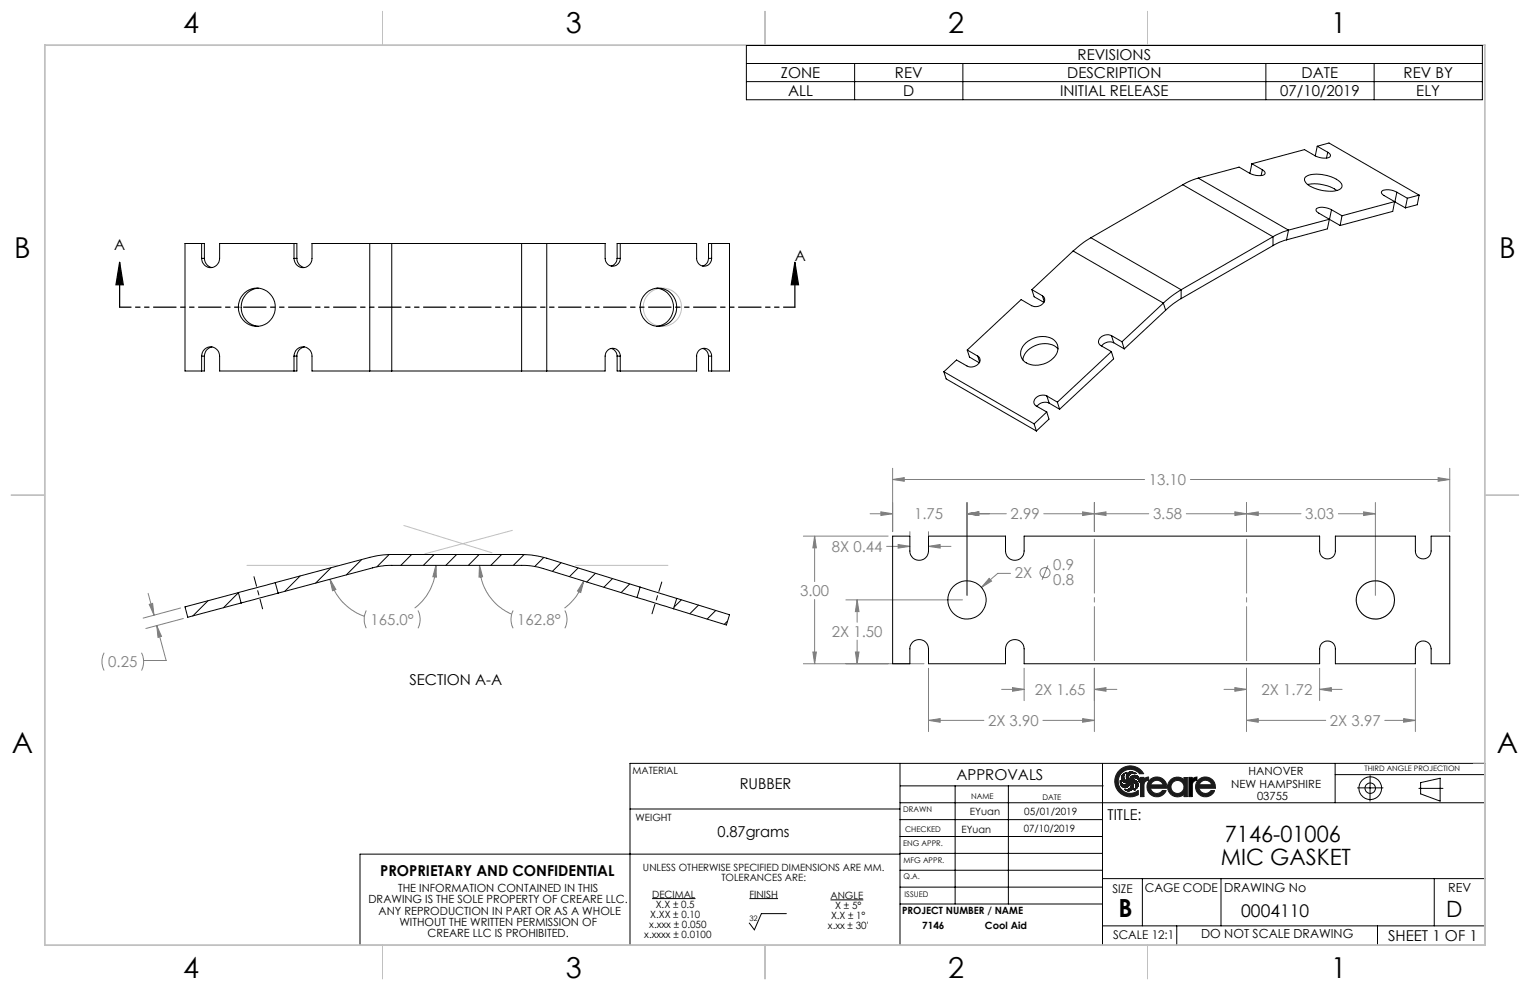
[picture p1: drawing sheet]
<svg xmlns="http://www.w3.org/2000/svg" width="432mm" height="279mm" viewBox="0 0 432 279" stroke-linecap="round" stroke-linejoin="round" font-family="sans-serif">
<g fill="none" stroke="#000" stroke-width=".28">
<path d="M254 215.4v51.3M311.2 215.4v51.3M376.8 215.5v11.1M376.8 218.6h42.1M386.7 218.9l-.1 7.2M419.1 215.4h-241.3v51.3M177.8 228.3h76.2M254 226.6h165.1M254 236.1h57.2M254 231.3h57.2M254.1 221.8h57.3M269.6 221.8v33.3"/>
<path d="M284.6 221.8v33.3M383.1 222.4h7.2M400.4 222.5h6.8M400.9 220.9l5.5-1.3v6.5l-5.5-2.1zM221.9 257.8h-7l-2 4.6-1.4-1.9M254 250.4h57.2M254 255.1h57.1M254 241.1h-152.4v25.6M254 240.8h57.2M254 245.6h57.2M311.2 248h107.9M322.4 248v13.3"/>
<path d="M344.6 248v13.3M404.8 248v13.3M311.2 261.3h107.9M332.1 261.3v5.4M388.8 261.3v5.4"/>
<circle cx="386.7" cy="222.4" r="3.2"/>
<circle cx="386.7" cy="222.5" r="1.47"/>
</g>
<g fill="none" stroke="#191924" stroke-width=".28">
<path d="M316.5 219.8l.1 .1M316.6 219.3l-.1 .1M316.7 218.9l-.1 1.1 .6 .7M316.7 218.9h.1M316.8 218.8h.1M317.1 219.3v.1M317.1 219.1v.1M317.2 219.6l.7 .8M317.2 218.8v.1M317.2 219.5v.2M317.2 218.9v.6M317.3 219.8v.1"/>
<path d="M317.3 218.5v.1M317.6 218.2l-.4 .6M317.6 218.1l-.9 .8M317.6 218.2h.1M317.6 218.1h.1M317.6 218.1v.1M317.9 219.5h.1M318 219.7v.1M318.1 218.4v.1M318.2 218.3l-.1 .1M318.2 218.3l.2-.2a1.64 1.64 0 0 1 1.9 .2M318.2 218.3l-.3 .6v.8l.7 .8"/>
<path d="M318.5 219.7h.1M318.5 219.3v.1M318.5 218v.1M318.5 219.1h.1M318.6 220h.1M318.6 218.9h.1M318.7 217.9h.1M318.7 218.7v.1M318.9 219.7h.1M319.1 217.8l-.1 .1M319.1 218.4h.1M319.2 219.9l-.2 .4"/>
<path d="M319.2 218.3h.1M319.3 219.9v-.1a1.32 1.32 0 0 1 2.1 .4l.2 .5M319.3 219.9h-.1M319.3 218.3h.1M319.4 219.7h.1M319.4 219v.1M319.5 217.8v.1M319.6 219.6h.1M319.7 217.9h.1M319.7 219.6h.1M319.8 218.9h.1M320.3 218.3l-.2-.1a1.29 1.29 0 0 0-1.4 .6 1.29 1.29 0 0 0 .1 1.5h-.1"/>
<path d="M320.3 218.3h.1M320.6 218.9l-.5-.1-.8 .3-.4 .5-.1 .7M320.6 219.6h.1M320.6 218.9h.1M320.7 218.9l.8 .9M320.8 219.6l.1 .1M321 219.7v.1M321.2 219.9l.1 .2M321.3 219.4h.1M321.4 219.5h.1M321.5 219.7l.1 1M321.6 218.4a3.4 3.4 0 0 0-4.8-.4 3.4 3.4 0 0 0-.4 4.8 3.4 3.4 0 0 0 4.9 .3v.1"/>
<path d="M321.6 218.4h1.2a4.4 4.4 0 0 0-6-1.7 4.4 4.4 0 0 0-1.6 6 4.4 4.4 0 0 0 6.1 1.5M322 219.4v5.4M322 219.4h.8v.3M324.2 219.4l-1.4 .3M324.2 219.4v.8M335.1 219.5l-.9-.1-.1 .5a2.81 2.81 0 0 0-3.8 .3 2.81 2.81 0 0 0 0 3.8 2.81 2.81 0 0 0 3.8 .3l.1 .5h.9v-5.3M335.5 219.5l.9-.1 .2 .4 1.2-.5v.9M335.5 219.5v5.2M316.2 220.4h.1M316.2 220.4v.9M316.2 220.4v.1M316.2 221.2l.3 .6 .9 .4 .6-.1 .7-.5"/>
<path d="M316.2 220.5l.6 .8 1.1 .2M316.3 221.4v.1M316.4 221h.1M316.5 221.7v.1M316.6 221.9h.1M316.7 220.1h.1M316.8 221.3l.1 .1M316.9 221.4h.1M317 220.5v.1M317 221.5h.1M317.1 220.6v.1M317.2 220.7h.1"/>
<path d="M317.2 220.7l.5 .2M317.3 221.5h.1M317.4 222.8h1M317.4 222.8h.1M317.4 222.8l.8 .4 1-.1M317.5 220.9h.6l.6-.2-.1 .2M317.6 222.2h.1M317.7 220.3h.1M317.9 220.4v.1M317.9 220.5h.7M318.3 222h-.1M318.3 220.9h.1"/>
<path d="M318.4 221.3h-.1M318.4 221.9l-.1 .1M318.4 222.8h-.1M318.6 221v.1M318.6 220.5h.1M318.6 220.9l-.8 .6M318.7 221.7h-.1M318.8 221.5h.1M318.8 222.6h-.1M318.8 223.2h.1M318.9 223.1h.1M318.9 221.1v.1"/>
<path d="M318.9 220.7h.1M318.9 220.7l-.2 .9M319 220.7l.2 .4v.8l-.2 .5-.6 .4M319 220.3a1.38 1.38 0 0 1 1.9 .4M319.1 222.3h-.1M319.1 220.5v.1M319.2 221v.1M319.2 222.1h-.1M319.2 222h.1M319.2 223v.1M319.2 221.2h.1M319.4 222.8v.1"/>
<path d="M319.6 221h.1M319.6 222.7h-.1M319.6 220.5l.1 .1M319.7 222.6l-.5 .4M319.7 221.1h.1M319.7 222.6h.1M319.7 222.4v.2M319.8 222.4h-.1M319.8 221.4h.1M319.8 222.2v.2M319.9 220.7h.1M320 220.7l.1 .1"/>
<path d="M320.1 222.9h.1M320.1 222.8v.1M320.1 220.2h.1M320.3 220.9l-.5-.3h-.7h.1a1.39 1.39 0 0 1 .6 1.7M320.3 220.9v.1M320.3 221l.3 .4v.7M320.4 222.5h.1M320.5 220.3h.1M320.5 222.3l-.4 .6M320.5 222.2v.1M320.6 221.5v.1M320.6 222.1l-.1 .1"/>
<path d="M320.6 222v.1M320.9 220.7l.3 .5M321 220.7v.1M321 222.2v.1M321.1 220.9h.1M321.1 221.9l-.4 .6-.6 .4M321.1 221v.9M321.2 221.8l-.1 .1M321.3 223.2v1M321.3 220.1v.1M321.6 220.7h.1M321.6 220.6h.1"/>
<path d="M324.2 220.2a1.47 1.47 0 0 0-1.3 1.2v3.4h-.9M324.7 221.5a1.83 1.83 0 0 1 1.8-1.3 1.83 1.83 0 0 1 1.7 1.3M324.7 221.5h3.5M324.8 222.5h-.1a1.86 1.86 0 0 0 1.5 1.4 1.86 1.86 0 0 0 1.9-.8h.9M324.8 222.5h4.4a2.8 2.8 0 0 0-3.3-3.1 2.8 2.8 0 0 0-1.9 4.1 2.8 2.8 0 0 0 4.5 .5l.6-.8-.1-.1M335.5 224.7l.9 .1M336.5 224.7l-.1 .1M336.5 221.4v3.3M337.8 220.2a1.47 1.47 0 0 0-1.3 1.2M338.4 222.5a1.88 1.88 0 0 0 1.5 1.4 1.88 1.88 0 0 0 1.9-.8M338.4 222.5h4.5a2.79 2.79 0 0 0-3.1-3.1 2.79 2.79 0 0 0-2.3 3.7 2.79 2.79 0 0 0 4.2 1.4l1.1-1.3-1-.1M339 220.7a1.8 1.8 0 0 1 2.9 .8h-3.4z"/>
<circle cx="332.3" cy="222.1" r="1.83"/>
</g>
<path d="M415.8 215.4h3.3v51.3h-317.5" fill="none" stroke="#808080" stroke-width=".28"/>
<path d="M108 3.2v9.5M215.9 3.2v9.5M323.8 3.2v9.5M3.1 139.7h9.6M419.1 139.7h9.5M108 266.7v9.6M215.9 266.7v9.6M323.8 266.7v9.6" fill="none" stroke="#c0c0c0" stroke-width=".28"/>
<path d="M12.7 12.7h406.4v254h-406.4z" fill="none" stroke="#c0c0c0" stroke-width=".5"/>
<path d="M335.6 219.4h.8l.2 .4 1.2-.5v.9l-.9 .4-.4 .7-.1 3.5h-.9z" fill-rule="evenodd" fill="#000"/>
<g fill="#191924">
<path d="M316.1 217.3a4.3 4.3 0 0 0-.6 5.8 4.3 4.3 0 0 0 5.8 1.1l-.1-1.1a3.4 3.4 0 0 1-4.8-.4 3.4 3.4 0 0 1 .4-4.8 3.4 3.4 0 0 1 4.8 .5h1.2a4.4 4.4 0 0 0-6.7-1.1zM321.9 219.5v5.3h.9l.1-3.6 .5-.7 .7-.3 .1-.9-1.3 .5-.1-.4zM317 218.5l-.5 .9 .2 .9 1 .6 1.1-.2-.6 .7-.9 .1-.7-.3-.4-.8v.8l.3 .6 .6 .4h.7l.9-.5 .2-1 .4 .5-.1 .8-.4 .5-.5 .3h-.9l.6 .3 .7 .1 .9-.5 .3-1.1-.4-.7-.4-.3 .3-.1 .7 .3 .5 .6-.1 .9-.4 .6 .6-.4 .5-.9-.3-.9-.8-.6-1.1 .2 .6-.7 .8-.1 .7 .4 .5 .8v-.8l-.3-.6-.7-.4h-.9l-.7 .5-.2 .9-.3-.6v-.6l.4-.6 .6-.3 .8 .1-.8-.5-.7 .1-.6 .4-.3 .6v.8l.7 .8h-.7l-.7-.8v-.9l.4-.7z" fill-rule="evenodd"/>
<path d="M325.1 220.9l.8-.6h1.1l.8 .5 .4 .7h-3.5zM324.7 220a2.8 2.8 0 0 0 .1 4.3 2.8 2.8 0 0 0 4.3-1.1l-1-.1-1 .7-1 .1-1.1-.7-.3-.7 4.6-.1a2.81 2.81 0 0 0-1.5-2.8 2.81 2.81 0 0 0-3.1 .4zM338.9 220.8l.7-.5 1-.1 .9 .5 .4 .7-3.4 .1zM338.2 220.2a2.78 2.78 0 0 0 .5 4.2 2.78 2.78 0 0 0 4.1-1.3h-1l-1 .7-.9 .1-1.1-.6-.4-.8 4.6-.1a2.78 2.78 0 0 0-1.6-2.9 2.78 2.78 0 0 0-3.2 .7zM330.5 222.1a1.85 1.85 0 0 1 3.7 0 1.85 1.85 0 0 1-3.7 0zM330.3 220.1a2.81 2.81 0 0 0 0 3.9 2.81 2.81 0 0 0 3.8 .3l.1 .5h.9v-5.3l-.9-.1-.2 .5a2.76 2.76 0 0 0-3.7 .2z" fill-rule="evenodd"/>
</g>
<g fill="none" stroke="#808080" stroke-width=".28">
<path d="M251.9 132.2v17.8M251.9 135.3h71.1M251.9 135.3l3.3-.5v1zM336 135.3h73.2M405.9 134.8l3.3 .5-3.3 .5zM409.2 132.2v17.8M123 159.6l.2 3.3-1-.1zM123 159.6a15 15 0 0 1-6 12M135.3 159.6l.9 3.2-1 .1zM135.3 159.6a15.1 15.1 0 0 0 8.9 13.6M226.7 151.3h23.9M229.9 151.3v12.8"/>
<path d="M229.9 151.3l.5 3.3h-1zM245.6 145h6.3M248.6 144.5l3.3 .5-3.3 .5zM250.2 154.2h6.6M253.5 153.7l3.3 .5-3.3 .5zM256.8 150v1M262 150v1M262 154.2h6.4M262 154.2l3.3-.5v1zM272.9 145h11.1M272.9 141.8v26.2M272.9 145l3.3-.5v1z"/>
<path d="M294.6 145h29.6M295.7 159.6l-1.6 4M305.5 144.5l3.4 .5-3.4 .5zM308.9 141.8v8.2M308.9 145l3.2-.5v1zM348.5 144.5l3.3 .5-3.3 .5zM351.8 145l3.3-.5v1zM351.8 141.8v8.2M367.2 145h-32.4M377.7 145h10.5M384.8 144.5l3.4 .5-3.4 .5zM388.2 141.8v26.2"/>
<path d="M41.8 167.5l1.7 6.1M42.1 170.6l1-.3 .4 3.3zM44.2 176.6l1.4 3-1 .3zM44.2 176.6l2.7 9.8h-6.4M51 171.6l-10.6 2.8M51.8 174.6l-10.6 2.8M93.1 163.5l1.7 2.9-1 .3zM93.1 163.5a15.1 15.1 0 0 0 9.7 10.4M103.4 172.3l-.6 2v1.4l.6 1.6M118 172.3l.6 2.3-.2 1.8-.4 .9M144.8 172.3l-.6 2.3 .2 1.8 .4 .9M159.4 172.3l.6 2.3-.2 1.8-.4 .9"/>
<path d="M164.7 164l-.8 3.2-.9-.4zM164.7 164a14.7 14.7 0 0 1-5.4 7.6M229.9 169.2v18.1M238.7 169.3h32.9M241.9 169.3v6.3M241.9 169.3l.5 3.3h-1zM279.2 163.2l.6 .8-2.8 1.8zM285.2 161.8h-3.6l-4.6 4M29.4 184.2l-.6 2v1.1l.6 1.9M39.9 184.2l.6 2.3-.2 1.8-.4 .9M226.7 187.3h34.1M229.4 184h1l-.5 3.3z"/>
<path d="M241.4 184h1l-.5 3.3zM241.9 180.7v6.6M262 188.6v17.9M282.7 194.6h6.3M285.8 194.1l3.2 .5-3.2 .5zM289 188.6v9.1M308.9 188.6v17.9M308.9 194.6h6.3M308.9 194.6l3.2-.5v1zM345.4 194.6h6.4M348.5 194.1l3.3 .5-3.3 .5zM351.8 188.6v17.9"/>
<path d="M372.4 194.6l3.3-.5v1zM372.4 194.6h6.4M372.4 188.6v9.1M399.5 188.6v17.9M262 203.3h15.7M262 203.3l3.3-.5v1zM294.3 203.3h14.6M305.5 202.8l3.4 .5-3.4 .5zM351.8 203.3l3.3-.5v1zM351.8 203.3h22.4M390.8 203.3h8.7M396.1 202.8l3.4 .5-3.4 .5z"/>
<circle cx="294.9" cy="161.6" r="1.41"/>
</g>
<path d="M210.6 12.8h207.8v15.4h-207.8zM210.6 17.9h207.8M241.2 17.9v10.3M271.7 17.9v10.3M357.3 17.9v10.3M387.8 17.9v10.3M210.6 23h207.8M184 253.6h12.3M211.5 253.6h8.1M234.4 254h9.2" fill="none" stroke="#000" stroke-width=".28"/>
<path d="M33.8 74l1 6.4h-2.1zM33.8 74v12.7M224.3 74l1.1 6.4h-2.1zM224.3 74v12.7" fill="none" stroke="#000" stroke-width=".35"/>
<g fill="none" stroke="#c0c0c0" stroke-width=".28">
<path d="M69.7 159.6h25.6M114 148.3l24.8 7.7M144.6 149.7l-24.7 6.6M162.5 159.6h26"/>
<circle cx="186.9" cy="86.7" r="5.4"/>
<circle cx="388.2" cy="169.3" r="5.4"/>
</g>
<path d="M74.1 171.8l-2.4-9M184 173.2l2.8-9" fill="none" stroke="#000" stroke-width=".28" stroke-dasharray="15.2 1.3 1.3 1.3" stroke-dashoffset="12.4"/>
<path d="M224.3 86.7h-190.5" fill="none" stroke="#000" stroke-width=".35" stroke-dasharray="6.3 1.3 1.3 1.3 1.3 1.3" stroke-dashoffset="3.1"/>
<path d="M351.8 151.3v36M308.9 187.3v-36" fill="none" stroke="#808080" stroke-width=".28" stroke-dasharray="15.2 1.3 1.3 1.3" stroke-dashoffset="-.9"/>
<path d="M224.3 74l1.1 6.4h-2.1zM33.8 74l1 6.4h-2.1z" fill="#000"/>
<g fill="#808080">
<path d="M384.8 144.5l3.4 .5-3.4 .5zM351.8 145l3.3-.5v1z"/>
<path d="M229.9 151.3l.5 3.3h-1zM229.4 184h1l-.5 3.3zM272.9 145l3.3-.5v1zM248.6 144.5l3.3 .5-3.3 .5zM272.9 145l3.3-.5v1zM305.5 144.5l3.4 .5-3.4 .5zM308.9 145l3.2-.5v1zM348.5 144.5l3.3 .5-3.3 .5zM279.2 163.2l-2.2 2.6 2.8-1.8zM241.9 169.3l.5 3.3h-1zM241.4 184h1l-.5 3.3zM262 154.2l3.3-.5v1zM253.5 153.7l3.3 .5-3.3 .5zM308.9 194.6l3.2-.5v1zM285.8 194.1l3.2 .5-3.2 .5zM348.5 194.1l3.3 .5-3.3 .5zM372.4 194.6l3.3-.5v1zM351.8 203.3l3.3-.5v1zM396.1 202.8l3.4 .5-3.4 .5zM305.5 202.8l3.4 .5-3.4 .5zM262 203.3l3.3-.5v1zM251.9 135.3l3.3-.5v1zM405.9 134.8l3.3 .5-3.3 .5zM93.1 163.5l1.7 2.9-1 .3zM123 159.6l.2 3.3-1-.1zM135.3 159.6l.9 3.2-1 .1zM164.7 164l-.8 3.2-.9-.4zM44.2 176.6l1.4 3-1 .3zM42.1 170.6l1-.3 .4 3.3z"/>
</g>
<g fill="none" stroke="#000" stroke-width=".28">
<path d="M333.8 52.1l25.5 14.7M333.8 52.1l-25.9 15M338.2 50.3l-2.2 .7-2.2 1.1M338.2 50.3l25.4 14.6M353.3 46.2l3 1.7M353.3 46.2l-.6 2.7M356.3 47.9a.82 .82 0 0 1 .8 .9 .82 .82 0 0 1-1 .7h-1.5l-1.5-.4-3.4-1.9-11.5 3.1M356.3 47.9l-.4 1.7M368.4 50a8.8 8.8 0 0 1 8.2 .3l1.5 .9a1.36 1.36 0 0 1 .6 1.6 1.36 1.36 0 0 1-1.4 1 10.5 10.5 0 0 1-8.8-2.3l-.2-.3a1.02 1.02 0 0 1 .1-1.2zM369.1 52.1a11.2 11.2 0 0 1 8.2 1.7M371.8 41.3l2.9 1.7M371.8 41.3l3.3-.9 25.4 14.7"/>
<path d="M371.8 41.3l-.6 2.7M374.7 43a.82 .82 0 0 1 .8 .9 .82 .82 0 0 1-.9 .7h-1.5l-1.6-.4-3.3-2-14.9 4M374.7 43l-.3 1.6M375.8 59.2a4.2 4.2 0 0 0-4.3-.2 .88 .88 0 0 0 .7 1.1l6 3.5M375.8 59.2l-1.2 5.4-11.5 3.1M375.8 59.2l2.9 1.7M393.6 56.9l-14.9 4M393.6 56.9l-.5 2.8-14.9 3.9M393.6 56.9l.1 .1M393.7 57l2.9 1.7M394.2 54.3a4.2 4.2 0 0 0-4.3-.3v.5l.4 .5 3.3 1.9M394.2 54.3l3 1.7"/>
<path d="M394.2 54.3l-.5 2.7M397.2 56l-.6 2.7M400.5 55.1l-3.3 .9M400.5 55.1l-.5 2.7-3.4 .9M56.9 72.9a2.54 2.54 0 0 0 2.5 2.6 2.54 2.54 0 0 0 2.6-2.6v-4.2h21.8v4.2M56.9 68.7v4.2M56.9 72.9h.8M57.7 72.9v.5a2.53 2.53 0 0 0 2.1 2.1M57.7 72.9v-4.2h-5.5v36h5.5v-4.2M83 68.7v4.2M83 72.9h.8M83.8 72.9a2.56 2.56 0 0 0 2.1 2.6"/>
<path d="M104.4 68.7h6.2M104.4 68.7h-16.3v4.2a2.54 2.54 0 0 1-2.6 2.6 2.54 2.54 0 0 1-2.5-2.6M104.4 68.7v36M110.6 68.7v36M110.6 68.7h36.6M147.2 68.7h7.1M147.2 68.7v36M154.3 68.7h16.5v4.2a2.14 2.14 0 0 0 2.1 2.2 2.14 2.14 0 0 0 2.1-2.2M154.3 68.7v36M174.2 72.9v-4.2h22.4v4.2a2.12 2.12 0 0 0 2.1 2.2 2.12 2.12 0 0 0 2.1-2.2M174.2 72.9a2.26 2.26 0 0 1-1.7 2.2M174.2 72.9h.8"/>
<path d="M175 68.7v4.2M200 72.9a2.16 2.16 0 0 1-1.7 2.2M200 72.9v-4.2h5.9v36h-5.9v-4.2M200 72.9h.8M200.8 68.7v4.2M302.9 70.8l-11.7 10.9M302.9 70.8l25.4 14.7M307.9 67.1l-1.9 1.2-3.1 2.5M307.9 67.1l25.4 14.7M359.3 66.8l-26 15M359.3 66.8v2.5M359.3 69.3l-26 15"/>
<path d="M363.1 67.7l-1.9 .6-1.9 1M363.6 64.9l-1.6 .6-2.7 1.3M363.6 64.9l-.5 2.8M375.1 61.9l-11.5 3M378.7 60.9l-.5 2.7M59.8 97.9l-.4 .1a2.64 2.64 0 0 0-1.7 2.5M69.1 82.6a5.3 5.3 0 0 1 8.1 1.7 5.3 5.3 0 0 1-3.3 7.6 5.4 5.4 0 0 1-6.1-2.7 5.4 5.4 0 0 1 1.3-6.6zM72.9 81.3a5.4 5.4 0 0 0-4.8 5.4 5.4 5.4 0 0 0 4.8 5.4M85.9 97.9l-.4 .1a2.55 2.55 0 0 0-1.7 2.5M172.5 98.3v.1a2.28 2.28 0 0 1 1.7 2.1M182.5 82.6a5.3 5.3 0 0 1 7.1 .4 5.3 5.3 0 0 1 .1 7.2 5.3 5.3 0 0 1-7.4 .4 5.3 5.3 0 0 1-.4-7.4zM185.4 81.3a5.4 5.4 0 0 1 4.7 5.4 5.4 5.4 0 0 1-4.7 5.4"/>
<path d="M198.3 98.3v.1a2.17 2.17 0 0 1 1.7 2.1M273 98.8l2.9 1.7M273 98.8l.6 2 2.8 1.6M289.5 96.8a6.6 6.6 0 0 1 8-.8 3.3 3.3 0 0 1-.4 5.2 6.2 6.2 0 0 1-8.4 .5 3.4 3.4 0 0 1 .8-4.9zM291.2 81.7l3 1.8M291.2 81.7l.7 2 2.7 1.6M294.2 83.5a1.46 1.46 0 0 1 .6 1.4 1.46 1.46 0 0 1-.9 1.2l-1 .4-1.3-.1-3.4-1.8-15.2 14.2M294.2 83.5l.5 1.7M298.6 98.5a6.2 6.2 0 0 0-9 .8l-.6 1.1-.3 1.2M313.7 99.2l-15.3 14.3M313.7 99.2l.6 2.1-15.3 14.2M313.7 94.7a2.57 2.57 0 0 0-3.7 2l.7 .8 3 1.7"/>
<path d="M313.7 94.7l3 1.7M313.7 94.7l.6 2M314.3 96.7a2.78 2.78 0 0 0-3.4 .9M314.3 96.7l3 1.8M316.7 96.4l.6 2.1M328.3 85.5l-11.6 10.9M328.3 85.5l.7 2.1M329 87.6l-11.7 10.9M333.3 81.8l-2.5 1.7-2.5 2M333.3 84.3l-2.2 1.4-2.1 1.9M333.3 81.8v2.5M56.9 100.5a2.54 2.54 0 0 1 2.5-2.6 2.54 2.54 0 0 1 2.6 2.6v4.2h21.8v-4.2"/>
<path d="M56.9 100.5v4.2M56.9 100.5h.8M83 100.5a2.54 2.54 0 0 1 2.5-2.6 2.54 2.54 0 0 1 2.6 2.6v4.2h16.3M83 100.5v4.2M83 100.5h.8M104.4 104.7h6.2M110.6 104.7h36.6M147.2 104.7h7.1M174.2 100.5v4.2h22.4v-4.2a2.12 2.12 0 0 1 2.1-2.2 2.12 2.12 0 0 1 2.1 2.2M174.2 100.5h.8M175 100.5a2.14 2.14 0 0 0-2.1-2.2 2.14 2.14 0 0 0-2.1 2.2v4.2h-16.5M175 100.5v4.2"/>
<path d="M200 100.5h.8M200.8 100.5v4.2M266.4 104.9l25.5 14.7M266.4 104.9l.6 2 25.5 14.7M275.9 100.5a1.46 1.46 0 0 1 .7 1.4 1.46 1.46 0 0 1-1 1.2l-1.4 .5-.9-.1-3.4-1.9-3.5 3.3M275.9 100.5l.6 1.7M291.9 119.6l.6 2M295.4 116.3l-3.5 3.3M295.4 116.3l.7 2-3.6 3.3M295.5 111.8a2.52 2.52 0 0 0-3.7 1.9l.7 .9 2.9 1.7M295.5 111.8l2.9 1.7M295.5 111.8l.6 2"/>
<path d="M296.1 113.8a2.78 2.78 0 0 0-3.4 .9M296.1 113.8l2.9 1.7M298.4 113.5l.6 2M102.1 157.9l-4.3 4.3M109.8 156.5l-3.4 3.5M116.2 156.5l-3.1 3.1M122.5 156.5l-3 3.1M128.9 156.5l-3.1 3.1M135.2 156.5l-3 3.1M141.6 156.5l-3.1 3.1M147.9 156.5l-3 3.1M153.5 157.3l-2.6 2.6"/>
<path d="M158.3 158.8l-2.4 2.5M251.9 151.3h4.9v4.2a2.63 2.63 0 0 0 2.6 2.6 2.63 2.63 0 0 0 2.6-2.6v-4.2h21.8v4.2a2.63 2.63 0 0 0 2.6 2.6 2.63 2.63 0 0 0 2.6-2.6v-4.2h83.4v4.2a2.22 2.22 0 0 0 2.2 2.2 2.22 2.22 0 0 0 2.3-2.2v-4.2h22.6v4.2a2.22 2.22 0 0 0 2.2 2.2 2.22 2.22 0 0 0 2.2-2.2v-4.2h5.3v36h-5.3v-4.2a2.22 2.22 0 0 0-2.2-2.2 2.22 2.22 0 0 0-2.2 2.2v4.2h-22.6v-4.2a2.22 2.22 0 0 0-2.3-2.2 2.22 2.22 0 0 0-2.2 2.2v4.2h-83.4v-4.2a2.63 2.63 0 0 0-2.6-2.6 2.63 2.63 0 0 0-2.6 2.6v4.2h-21.8v-4.2a2.63 2.63 0 0 0-2.6-2.6 2.63 2.63 0 0 0-2.6 2.6v4.2h-4.9zM58.7 169.5l-4.3 4.3M67.3 167.3l-15.1 4 .8 2.9 15.1-4M67.3 167.3l.8 2.9M67.3 167.3l-4.2 4.2M77.7 164.4l26.7-7.1 3.8-.7 39-.1a26.2 26.2 0 0 1 7.1 1.1l26.4 8.1M77.7 164.4l-10.4 2.9M77.7 164.4l.8 3M78.5 167.4l27.3-7.3 2.7-.5h38.7a19.4 19.4 0 0 1 6.2 .9l26.4 8.1M78.5 167.4l-10.4 2.8M84.7 162.6l-4.3 4.3"/>
<path d="M93.4 160.3l-4.3 4.3M163.2 160.3l-2.5 2.4M168 161.8l-2.4 2.5M172.9 163.3l-2.5 2.4M177.7 164.8l-2.4 2.5M179.8 168.6l10.3 3.2M180.7 165.7l10.3 3.2M180.7 165.7l-.9 2.9M191 168.9l14.9 4.6-.9 2.9-14.9-4.6M191 168.9l-.9 2.9M192.3 169.3l-2.1 2M197.1 170.8l-2.4 2.4"/>
<path d="M202 172.3l-2.4 2.4M205.3 175.3l-.9 .9"/>
<circle cx="272.9" cy="169.3" r="5.4"/>
<circle cx="388.2" cy="169.3" r="5.4"/>
</g>
<g font-size="8.1">
<text x="51.7" y="9.3">4</text>
<text x="159.7" y="9.3">3</text>
<text x="267.6" y="9.3">2</text>
<text x="375.6" y="9.3">1</text>
<text x="4" y="72.8">B</text>
<text x="423.1" y="72.8">B</text>
<text x="3.3" y="212.5">A</text>
<text x="422.4" y="212.5">A</text>
<text x="51.7" y="276">4</text>
<text x="159.7" y="276">3</text>
<text x="267.6" y="276">2</text>
<text x="375.6" y="276">1</text>
</g>
<text font-size="7.1" x="315.7" y="258.8">B</text>
<g font-size="6.3">
<text x="345.7" y="237.8">7146-01006</text>
<text x="344.5" y="244.1">MIC GASKET</text>
<text x="408.1" y="258.9">D</text>
</g>
<text font-size="4.9" x="350.3" y="258.8">0004110</text>
<g font-size="4.2">
<text x="304.1" y="16.9">REVISIONS</text>
<text x="220.4" y="22">ZONE</text>
<text x="252.6" y="22">REV</text>
<text x="301.2" y="22">DESCRIPTION</text>
<text x="367.4" y="22">DATE</text>
<text x="396.1" y="22">REV BY</text>
<text x="222.4" y="27.1">ALL</text>
<text x="254.9" y="27.1">D</text>
<text x="299.2" y="27.1">INITIAL RELEASE</text>
<text x="361.3" y="27.1">07/10/2019</text>
<text x="399.7" y="27.1">ELY</text>
<text x="32.2" y="70.5">A</text>
<text x="224.3" y="73.6">A</text>
<text x="115.5" y="193.3">SECTION A-A</text>
<text x="269.9" y="220.3">APPROVALS</text>
<text x="208.8" y="222.6">RUBBER</text>
<text x="312.6" y="231.6">TITLE:</text>
<text x="202.4" y="236.2">0.87grams</text>
<text x="107.3" y="247.2">PROPRIETARY AND CONFIDENTIAL</text>
<text x="391.8" y="265.5">SHEET 1 OF 1</text>
</g>
<g font-size="4.2" fill="#808080">
<text x="324.2" y="136.9">13.10</text>
<text x="258" y="146.6">1.75</text>
<text x="285.2" y="146.6">2.99</text>
<text x="325.4" y="146.6">3.58</text>
<text x="368.3" y="146.6">3.03</text>
<text x="234.8" y="155.8">8X 0.44</text>
<text x="297.3" y="160.9">0.9</text>
<text x="286.4" y="163.1">2X</text>
<text x="297.3" y="165">0.8</text>
<text x="225.8" y="168.3">3.00</text>
<text x="104.6" y="176.4">165.0°</text>
<text x="146" y="176.4">162.8°</text>
<text x="234.8" y="179.7">2X 1.50</text>
<text x="30.6" y="188.3">0.25</text>
<text x="292.1" y="196.1">2X 1.65</text>
<text x="356.1" y="196.1">2X 1.72</text>
<text x="278.8" y="204.9">2X 3.90</text>
<text x="375.3" y="204.9">2X 3.97</text>
</g>
<g font-size="3.5">
<text x="345.5" y="251.7">DRAWING No</text>
<text x="408.7" y="251.7">REV</text>
<text x="339" y="264.8">DO NOT SCALE DRAWING</text>
</g>
<g font-size="3.4">
<text x="313.9" y="251.9">SIZE</text>
<text x="323.1" y="251.6">CAGE CODE</text>
<text x="314.1" y="265">SCALE 12:1</text>
</g>
<g font-size="3.2">
<text x="352.4" y="218.8">HANOVER</text>
<text x="347.4" y="222.4">NEW HAMPSHIRE</text>
<text x="354.8" y="225.7">03755</text>
<text x="112.4" y="251.8">THE INFORMATION CONTAINED IN THIS</text>
<text x="104" y="255">DRAWING IS THE SOLE PROPERTY OF CREARE LLC.</text>
<text x="106.8" y="258.2">ANY REPRODUCTION IN PART OR AS A WHOLE</text>
<text x="112.7" y="261.3">WITHOUT THE WRITTEN PERMISSION OF</text>
<text x="120.7" y="264.5">CREARE LLC IS PROHIBITED.</text>
</g>
<g font-size="2.8">
<text x="178.5" y="218.3">MATERIAL</text>
<text x="179.4" y="231.7">WEIGHT</text>
<text x="273.7" y="230">EYuan</text>
<text x="289.1" y="230">05/01/2019</text>
<text x="271.4" y="235.2">EYuan</text>
<text x="289" y="234.7">07/10/2019</text>
<text x="181.5" y="245.8">UNLESS OTHERWISE SPECIFIED DIMENSIONS ARE MM.</text>
<text x="203.6" y="248.6">TOLERANCES ARE:</text>
<text x="184" y="253.3">DECIMAL</text>
<text x="185" y="256.1">X.X ± 0.5</text>
<text x="211.5" y="253.3">FINISH</text>
<text x="234.4" y="253.7">ANGLE</text>
<text x="235.7" y="256.5">X ± 5°</text>
<text x="254.6" y="258">PROJECT NUMBER / NAME</text>
<text x="183.2" y="261.8">x.xxx ± 0.050</text>
<text x="183.5" y="258.9">X.XX ± 0.10</text>
<text x="233.7" y="262.1">x.xx ± 30'</text>
<text x="234.5" y="259.3">X.X ± 1°</text>
<text x="260.3" y="262.1">7146</text>
<text x="278" y="262.1">Cool Aid</text>
<text x="181.8" y="264.6">x.xxxx ± 0.0100</text>
</g>
<g font-size="2.2">
<text x="274.1" y="225.5">NAME</text>
<text x="294.3" y="225.8">DATE</text>
<text x="254.9" y="229.2">DRAWN</text>
<text x="254.9" y="238.7">ENG APPR.</text>
<text x="255.4" y="234.7">CHECKED</text>
<text x="255" y="243.5">MFG APPR.</text>
<text x="255" y="248.2">Q.A.</text>
<text x="255.3" y="253.1">ISSUED</text>
</g>
<g font-size="2.1">
<text x="385.1" y="217.6">THIRD ANGLE PROJECTION</text>
<text x="211.5" y="259.9">32</text>
</g>
</svg>
